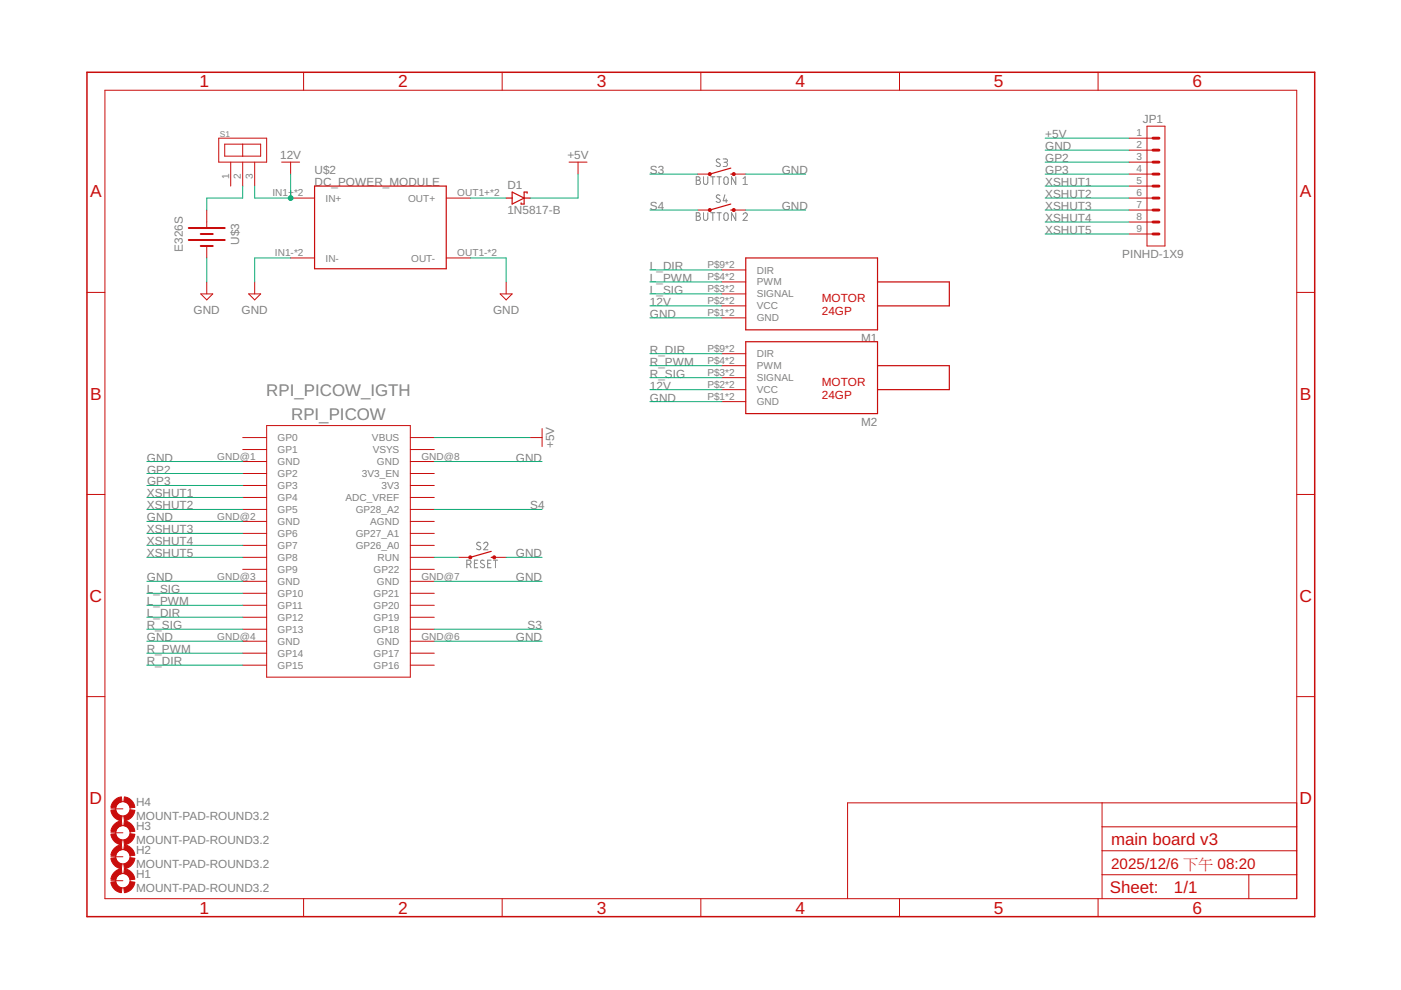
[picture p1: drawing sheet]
<svg xmlns="http://www.w3.org/2000/svg" width="297mm" height="210mm" viewBox="0 0 297 210" stroke-linecap="round" stroke-linejoin="round" font-family="sans-serif">
<g fill="none" stroke="#808080" stroke-width=".21">
<path d="M147.6 37.5h.5a.37 .37 0 0 1 .3 .4 .37 .37 0 0 1-.3 .3 .44 .44 0 0 1 .4 .5 .44 .44 0 0 1-.4 .4h-.5zM147.6 38.2h.5M149.2 37.5v1.2a.46 .46 0 0 0 .4 .4 .46 .46 0 0 0 .5-.4v-1.2M150.7 37.5h.9M151.1 37.5v1.6M152 37.5h.9M152.5 37.5v1.6M152.6 33.8a.41 .41 0 0 0-.5-.1 .41 .41 0 0 0-.1 .6l.5 .3a.41 .41 0 0 1 .1 .7 .41 .41 0 0 1-.6-.1l-.2-.1M153.3 33.7h.6a.36 .36 0 0 1 .3 .4 .36 .36 0 0 1-.3 .3h-.4M153.6 37.6l.3-.1 .4 .1 .1 1.1a.46 .46 0 0 1-.5 .4 .46 .46 0 0 1-.4-.4zM153.8 34.4a.44 .44 0 0 1 .4 .5 .44 .44 0 0 1-.4 .4h-.5M156 37.5v1.6l-.9-1.6v1.6"/>
<path d="M157.5 39.1h1M157.5 37.9l.5-.4v1.6M147.6 45.1h.5a.37 .37 0 0 1 .3 .4 .37 .37 0 0 1-.3 .3 .44 .44 0 0 1 .4 .5 .44 .44 0 0 1-.4 .4h-.5zM147.6 45.8h.5M149.2 45.1v1.2a.46 .46 0 0 0 .4 .4 .46 .46 0 0 0 .5-.4v-1.2M150.7 45.1h.9M151.1 45.1v1.6M152 45.1h.9M152.5 45.1v1.6M152.6 41.4a.41 .41 0 0 0-.5-.1 .41 .41 0 0 0-.1 .6l.5 .3a.41 .41 0 0 1 .1 .7 .41 .41 0 0 1-.6-.1l-.2-.1M153.6 45.3l.3-.2 .4 .2 .1 1a.46 .46 0 0 1-.5 .4 .46 .46 0 0 1-.4-.4zM153.7 41.3l-.4 1.3h.9"/>
<path d="M154 42.2v.7M156 45.1v1.6l-.9-1.6v1.6M157.5 45.5a.45 .45 0 0 1 .7-.4 .45 .45 0 0 1 .1 .7l-.8 .9h1M99 119.7h.4a.44 .44 0 0 0 .5-.5 .44 .44 0 0 0-.5-.4h-.4v1.6M99.5 119.7l.4 .7M100.6 119.5h.5M101.3 118.8h-.7v1.6h.7M101.9 115.1l-.6-.1-.2 .3 .1 .2 .5 .4a.4 .4 0 0 1 .1 .6 .4 .4 0 0 1-.6 0l-.2-.1M102.6 115.3a.44 .44 0 0 1 .6-.3 .44 .44 0 0 1 .1 .7l-.7 .9h.8M102.7 118.9l-.6-.1-.2 .3 .1 .3 .6 .3a.38 .38 0 0 1 .1 .5 .38 .38 0 0 1-.5 .2l-.4-.2M103.4 119.5h.5M104.1 118.8h-.7v1.6h.7"/>
<path d="M104.6 118.8h.9M105.1 118.8v1.6"/>
</g>
<g fill="none" stroke="#c90d0c" stroke-width=".21">
<path d="M22.2 19.1h252.7v171.4h-252.7zM64.4 15.3v3.8M106.5 15.3v3.8M148.6 15.3v3.8M190.7 15.3v3.8M232.8 15.3v3.8M46.4 29.3h10.1v5.1h-10.1zM47.6 30.6h7.7v2.5h-7.7zM48.9 34.4v5.1M51.5 30.6v2.5M51.5 34.4v5.1M54 34.4v5.1"/>
<path d="M59.7 34.4h3.8M61.6 34.4v2.5M120.6 34.4h3.9M122.6 34.4v2.5M148 36.9h2.5M155.6 36.9h2.5M239.4 34.4h5.1M239.4 29.3h5.1M239.4 36.9h5.1M239.4 31.8h5.1M239.4 39.5h5.1M243.2 26.8h3.8v25.4h-3.8z"/>
<path d="M43.8 44.5v3.8M43.8 52.2v2.5M43.8 59.8v2.5M54 59.8v2.5M61.6 42h5.1M61.6 54.7h5.1M94.6 42h5.1M94.6 54.7h5.1M107.3 59.8v2.5M148 44.5h2.5M153 59.8h5.1M153 57.2h5.1"/>
<path d="M155.6 44.5h2.5M239.4 42h5.1M239.4 44.5h5.1M239.4 47.1h5.1M239.4 49.6h5.1M18.4 62h3.8M42.6 62.3h2.5l-1.3 1.3zM52.7 62.3h2.6l-1.3 1.3zM106 62.3h2.6l-1.3 1.3zM153 62.3h5.1M153 64.9h5.1M153 67.4h5.1"/>
<path d="M153 77.5h5.1M153 75h5.1M274.9 62h3.8M51.5 92.8h5M51.5 95.3h5M51.5 97.9h5M56.5 90.2h30.5v53.4h-30.5zM87 92.8h5.1M87 95.3h5.1M87 97.9h5.1M112.4 92.8h2.5M114.9 90.9v3.8"/>
<path d="M153 80.1h5.1M153 82.6h5.1M153 85.2h5.1M18.4 104.8h3.8M51.5 100.4h5M51.5 102.9h5M51.5 105.5h5M51.5 108h5M51.5 113.1h5M51.5 115.6h5M51.5 118.2h5M51.5 110.6h5"/>
<path d="M87 100.4h5.1M87 102.9h5.1M87 105.5h5.1M87 108h5.1M87 113.1h5.1M87 115.6h5.1M87 118.2h5.1M87 110.6h5.1M97.2 118.2h2.5M104.8 118.2h2.5M274.9 104.8h3.8M51.5 120.7h5"/>
<path d="M51.5 125.8h5M51.5 128.3h5M51.5 130.9h5M51.5 133.4h5M51.5 138.5h5M51.5 123.3h5M51.5 136h5M87 120.7h5.1M87 125.8h5.1M87 128.3h5.1M87 130.9h5.1M87 133.4h5.1"/>
<path d="M87 138.5h5.1M87 123.3h5.1M87 136h5.1M18.4 147.7h3.8M51.5 141h5M87 141h5.1M274.9 147.7h3.8M23.5 176.6h2.6M23.5 171.5h2.6M233.7 170.2v20.3M233.7 175.3h41.2M274.9 170.2h-95.2v20.3"/>
<path d="M23.5 186.7h2.6M23.5 181.7h2.6M64.4 190.5v3.9M106.5 190.5v3.9M148.6 190.5v3.9M190.7 190.5v3.9M232.8 190.5v3.9M233.7 185.5h41.2M233.7 180.4h41.2M264.8 185.5v5"/>
<circle cx="26.1" cy="176.6" r="1.52"/>
<circle cx="26.1" cy="171.5" r="1.52"/>
<circle cx="26.1" cy="186.7" r="1.52"/>
<circle cx="26.1" cy="181.7" r="1.52"/>
</g>
<path d="M18.4 15.3h260.3v179.1h-260.3z" fill="none" stroke="#c90d0c" stroke-width=".32"/>
<g fill="none" stroke="#c90d0c" stroke-width=".25">
<path d="M66.7 39.5h27.9v17.5h-27.9zM154.9 36.9h.7M154.9 35.6l-4.4 1.3M107.3 42h1.3M108.6 40.7l2.5 1.3-2.5 1.3zM111.1 42h1.3M111.8 41v-.3h-.7v2.6h-.6v-.3M154.9 44.5h.7M154.9 43.3l-4.4 1.2M158.1 54.7h28v15.2h-28zM186.1 59.8h15.2v5.1h-15.2M158.1 72.5h28v15.2h-28z"/>
<path d="M186.1 77.5h15.2v5.1h-15.2M104.1 118.2h.7M104.1 116.9l-4.4 1.3"/>
</g>
<path d="M40 48.3h7.6M40 50.9h7.6M42.6 49.6h2.5M42.6 52.2h2.5" fill="none" stroke="#c90d0c" stroke-width=".42"/>
<g fill="#c90d0c" stroke="#c90d0c" stroke-width=".21">
<path d="M26.4 184.2a2.59 2.59 0 0 1 2.2 2.2l-1 .1-.5-.8-.9-.5z" fill-rule="evenodd"/>
<path d="M24.1 185.1l.6-.6 1-.3 .2 1-.9 .5-.5 .8-1-.1 .2-.6z" fill-rule="evenodd"/>
<path d="M23.5 187l1-.1 .3 .7a1.4 1.4 0 0 0 1.1 .7l-.2 1a2.52 2.52 0 0 1-2.2-2.3z" fill-rule="evenodd"/>
<path d="M26.2 188.3a1.51 1.51 0 0 0 1.4-1.4l1 .1a2.59 2.59 0 0 1-2.2 2.3z" fill-rule="evenodd"/>
<path d="M26.4 179.1a2.59 2.59 0 0 1 2.2 2.2l-1 .2-.5-.9-.9-.5z" fill-rule="evenodd"/>
<path d="M24.1 180l.6-.5 1-.4 .2 1-.9 .5-.5 .9-1-.2 .2-.6z" fill-rule="evenodd"/>
<path d="M23.5 182l1-.2 .3 .7a1.4 1.4 0 0 0 1.1 .7l-.2 1a2.52 2.52 0 0 1-2.2-2.2z" fill-rule="evenodd"/>
<path d="M26.2 183.2a1.51 1.51 0 0 0 1.4-1.4l1 .2a2.59 2.59 0 0 1-2.2 2.2z" fill-rule="evenodd"/>
<path d="M26.4 174a2.59 2.59 0 0 1 2.2 2.3l-1 .1-.5-.9-.9-.5z" fill-rule="evenodd"/>
<path d="M24.1 174.9l.6-.5 1-.4 .2 1-.9 .5-.5 .9-1-.1 .2-.7z" fill-rule="evenodd"/>
<path d="M23.5 176.9l1-.1 .3 .6a1.4 1.4 0 0 0 1.1 .7l-.2 1a2.52 2.52 0 0 1-2.2-2.2z" fill-rule="evenodd"/>
<path d="M26.2 178.1a1.51 1.51 0 0 0 1.4-1.3l1 .1a2.53 2.53 0 0 1-2.2 2.2z" fill-rule="evenodd"/>
<path d="M26.4 169a2.59 2.59 0 0 1 2.2 2.2l-1 .1-.5-.9-.9-.4z" fill-rule="evenodd"/>
<path d="M24.1 169.8l.6-.5 1-.3 .2 1-.9 .4-.5 .9-1-.1 .2-.6z" fill-rule="evenodd"/>
<path d="M23.5 171.8l1-.1 .3 .6a1.4 1.4 0 0 0 1.1 .7l-.2 1a2.52 2.52 0 0 1-2.2-2.2z" fill-rule="evenodd"/>
<path d="M26.2 173a1.51 1.51 0 0 0 1.4-1.3l1 .1a2.53 2.53 0 0 1-2.2 2.2z" fill-rule="evenodd"/>
<circle cx="99.7" cy="118.2" r=".33"/>
<circle cx="104.8" cy="118.2" r=".33"/>
<circle cx="150.5" cy="36.9" r=".33"/>
<circle cx="155.6" cy="36.9" r=".33"/>
<circle cx="150.5" cy="44.5" r=".33"/>
<circle cx="155.6" cy="44.5" r=".33"/>
</g>
<path d="M244.5 29.3h1.2M244.5 31.8h1.2M244.5 34.4h1.2M244.5 36.9h1.2M244.5 39.5h1.2M244.5 42h1.2M244.5 44.5h1.2M244.5 47.1h1.2M244.5 49.6h1.2" fill="none" stroke="#c90d0c" stroke-width=".61"/>
<g fill="none" stroke="#0dab76" stroke-width=".21">
<path d="M51.5 39.5v2.5h-7.7v2.5M61.6 36.9v5.1h-7.6v-2.5M122.6 36.9v5.1h-10.2M137.8 36.9h10.2M158.1 36.9h12.7M221.6 36.9h17.8M221.6 31.8h17.8M221.6 29.3h17.8M221.6 39.5h17.8M221.6 34.4h17.8M43.8 54.7v5.1M61.6 54.7h-7.6v5.1"/>
<path d="M99.7 54.7h7.6v5.1M99.7 42h7.6M137.8 44.5h10.2M137.8 59.8h15.2M137.8 57.2h15.2M158.1 44.5h12.7M221.6 44.5h17.8M221.6 42h17.8M221.6 47.1h17.8M221.6 49.6h17.8M137.8 67.4h15.2M137.8 64.9h15.2"/>
<path d="M137.8 62.3h15.2M137.8 77.5h15.2M137.8 75h15.2M31.1 97.9h20.4M92.1 97.9h22.8M92.1 92.8h20.3M137.8 85.2h15.2M137.8 82.6h15.2M137.8 80.1h15.2M31.1 110.6h20.4M31.1 118.2h20.4M31.1 108h20.4"/>
<path d="M31.1 105.5h20.4M31.1 113.1h20.4M31.1 115.6h20.4M31.1 102.9h20.4M31.1 100.4h20.4M92.1 118.2h5.1M92.1 108h22.8M107.3 118.2h7.6M31.1 123.3h20.4M31.1 136h20.4M31.1 133.4h20.4M31.1 128.3h20.4"/>
<path d="M31.1 130.9h20.4M31.1 125.8h20.4M31.1 138.5h20.4M92.1 123.3h22.8M92.1 136h22.8M92.1 133.4h22.8M31.1 141h20.4"/>
</g>
<circle cx="61.6" cy="42" r=".51" fill="#0dab76" stroke="#0dab76" stroke-width=".21"/>
<g font-size="3.7" fill="#c90d0c">
<text x="42.3" y="18.5">1</text>
<text x="84.4" y="18.5">2</text>
<text x="126.5" y="18.5">3</text>
<text x="168.6" y="18.5">4</text>
<text x="210.7" y="18.5">5</text>
<text x="252.9" y="18.5">6</text>
<text x="19.1" y="41.9">A</text>
<text x="275.6" y="41.9">A</text>
<text x="19.1" y="84.7">B</text>
<text x="275.6" y="84.7">B</text>
<text x="19" y="127.6">C</text>
<text x="275.5" y="127.6">C</text>
<text x="19" y="170.4">D</text>
<text x="275.5" y="170.4">D</text>
<text x="42.3" y="193.7">1</text>
<text x="84.4" y="193.7">2</text>
<text x="126.5" y="193.7">3</text>
<text x="168.6" y="193.7">4</text>
<text x="210.7" y="193.7">5</text>
<text x="252.9" y="193.7">6</text>
</g>
<g font-size="3.6" fill="#808080">
<text x="56.5" y="83.9">RPI_PICOW_IGTH</text>
<text x="61.7" y="89">RPI_PICOW</text>
</g>
<g font-size="3.6" fill="#c90d0c">
<text x="235.6" y="179.1">main board v3</text>
<text x="235.3" y="189.4">Sheet:</text>
<text x="248.9" y="189.3">1/1</text>
</g>
<text font-size="3.2" fill="#c90d0c" x="235.6" y="184.2">2025/12/6 下午 08:20</text>
<g font-size="2.5" fill="#808080">
<text x="221.6" y="29.3">+5V</text>
<text x="242.3" y="26">JP1</text>
<text x="59.4" y="33.6">12V</text>
<text x="120.3" y="33.6">+5V</text>
<text x="221.6" y="31.8">GND</text>
<text x="221.6" y="34.4">GP2</text>
<text x="66.7" y="39.5">DC_POWER_MODULE</text>
<text x="66.7" y="36.9">U$2</text>
<text x="107.6" y="40.1">D1</text>
<text x="137.8" y="36.9">S3</text>
<text x="165.7" y="36.9">GND</text>
<text x="221.6" y="39.5">XSHUT1</text>
<text x="221.6" y="42">XSHUT2</text>
<text x="221.6" y="36.9">GP3</text>
<text x="107.6" y="45.4">1N5817-B</text>
<text x="137.8" y="44.5">S4</text>
<text x="165.7" y="44.5">GND</text>
<text x="221.6" y="44.5">XSHUT3</text>
<text x="221.6" y="47.1">XSHUT4</text>
<text x="38.8" y="53.4" transform="rotate(-90 38.8 53.4)">E326S</text>
<text x="50.7" y="51.9" transform="rotate(-90 50.7 51.9)">U$3</text>
<text x="221.6" y="49.6">XSHUT5</text>
<text x="137.8" y="59.8">L_PWM</text>
<text x="137.8" y="57.2">L_DIR</text>
<text x="237.9" y="54.7">PINHD-1X9</text>
<text x="137.8" y="64.8">12V</text>
<text x="137.8" y="62.3">L_SIG</text>
<text x="41.1" y="66.6">GND</text>
<text x="51.2" y="66.6">GND</text>
<text x="104.5" y="66.6">GND</text>
<text x="137.8" y="67.4">GND</text>
<text x="137.8" y="77.5">R_PWM</text>
<text x="137.8" y="75">R_DIR</text>
<text x="182.6" y="72.5">M1</text>
<text x="137.8" y="82.6">12V</text>
<text x="137.8" y="80.1">R_SIG</text>
<text x="137.8" y="85.2">GND</text>
<text x="117.5" y="95" transform="rotate(-90 117.5 95)">+5V</text>
<text x="182.6" y="90.2">M2</text>
<text x="31.1" y="97.9">GND</text>
<text x="31.2" y="100.4">GP2</text>
<text x="109.4" y="97.9">GND</text>
<text x="31.1" y="105.5">XSHUT1</text>
<text x="31.2" y="102.9">GP3</text>
<text x="31.1" y="110.6">GND</text>
<text x="31.1" y="108">XSHUT2</text>
<text x="31.1" y="113.1">XSHUT3</text>
<text x="112.4" y="108">S4</text>
<text x="31.1" y="115.6">XSHUT4</text>
<text x="31.1" y="118.2">XSHUT5</text>
<text x="109.4" y="118.2">GND</text>
<text x="31.1" y="123.3">GND</text>
<text x="31.1" y="125.8">L_SIG</text>
<text x="109.4" y="123.3">GND</text>
<text x="31.1" y="128.3">L_PWM</text>
<text x="31.1" y="130.9">L_DIR</text>
<text x="31.1" y="135.9">GND</text>
<text x="31.1" y="133.4">R_SIG</text>
<text x="109.4" y="135.9">GND</text>
<text x="111.9" y="133.4">S3</text>
<text x="31.1" y="138.5">R_PWM</text>
<text x="31.1" y="141">R_DIR</text>
<text x="28.8" y="174">MOUNT-PAD-ROUND3.2</text>
<text x="28.8" y="170.9">H4</text>
<text x="28.8" y="179">MOUNT-PAD-ROUND3.2</text>
<text x="28.8" y="176">H3</text>
<text x="28.8" y="184.1">MOUNT-PAD-ROUND3.2</text>
<text x="28.8" y="181.1">H2</text>
<text x="28.8" y="189.2">MOUNT-PAD-ROUND3.2</text>
<text x="28.8" y="186.2">H1</text>
</g>
<g font-size="2.5" fill="#c90d0c">
<text x="174.2" y="64.1">MOTOR</text>
<text x="174.2" y="66.8">24GP</text>
<text x="174.2" y="81.9">MOTOR</text>
<text x="174.2" y="84.5">24GP</text>
</g>
<g font-size="2.1" fill="#808080">
<text x="240.9" y="28.9">1</text>
<text x="240.9" y="31.5">2</text>
<text x="240.9" y="34">3</text>
<text x="48.6" y="37.9" transform="rotate(-90 48.6 37.9)">1</text>
<text x="51.1" y="37.9" transform="rotate(-90 51.1 37.9)">2</text>
<text x="53.6" y="37.9" transform="rotate(-90 53.6 37.9)">3</text>
<text x="57.8" y="41.6">IN1+*2</text>
<text x="97" y="41.6">OUT1+*2</text>
<text x="240.9" y="36.6">4</text>
<text x="240.9" y="39.1">5</text>
<text x="240.9" y="41.6">6</text>
<text x="69" y="42.8">IN+</text>
<text x="86.5" y="42.8">OUT+</text>
<text x="240.9" y="44.2">7</text>
<text x="240.9" y="46.7">8</text>
<text x="240.9" y="49.3">9</text>
<text x="58.3" y="54.3">IN1-*2</text>
<text x="69" y="55.4">IN-</text>
<text x="87.2" y="55.5">OUT-</text>
<text x="97" y="54.3">OUT1-*2</text>
<text x="150" y="59.4">P$4*2</text>
<text x="150" y="56.9">P$9*2</text>
<text x="160.4" y="58">DIR</text>
<text x="150" y="62">P$3*2</text>
<text x="150" y="64.5">P$2*2</text>
<text x="160.4" y="63.1">SIGNAL</text>
<text x="160.4" y="65.6">VCC</text>
<text x="160.4" y="60.5">PWM</text>
<text x="150" y="67">P$1*2</text>
<text x="160.4" y="68.1">GND</text>
<text x="150" y="77.2">P$4*2</text>
<text x="150" y="74.6">P$9*2</text>
<text x="160.4" y="75.8">DIR</text>
<text x="150" y="79.7">P$3*2</text>
<text x="150" y="82.3">P$2*2</text>
<text x="160.4" y="80.8">SIGNAL</text>
<text x="160.4" y="83.4">VCC</text>
<text x="160.4" y="78.3">PWM</text>
<text x="150" y="84.8">P$1*2</text>
<text x="160.4" y="85.9">GND</text>
<text x="58.9" y="93.5">GP0</text>
<text x="78.9" y="93.5">VBUS</text>
<text x="46.1" y="97.5">GND@1</text>
<text x="58.9" y="96.1">GP1</text>
<text x="58.9" y="101.2">GP2</text>
<text x="58.9" y="98.6">GND</text>
<text x="76.7" y="101.2">3V3_EN</text>
<text x="79" y="96.1">VSYS</text>
<text x="79.9" y="98.6">GND</text>
<text x="89.3" y="97.5">GND@8</text>
<text x="58.9" y="103.7">GP3</text>
<text x="58.9" y="106.2">GP4</text>
<text x="73.3" y="106.2">ADC_VREF</text>
<text x="80.9" y="103.7">3V3</text>
<text x="46.1" y="110.2">GND@2</text>
<text x="58.9" y="108.8">GP5</text>
<text x="58.9" y="113.9">GP6</text>
<text x="58.9" y="111.3">GND</text>
<text x="75.4" y="113.9">GP27_A1</text>
<text x="75.4" y="108.8">GP28_A2</text>
<text x="78.5" y="111.3">AGND</text>
<text x="58.9" y="116.4">GP7</text>
<text x="58.9" y="118.9">GP8</text>
<text x="75.4" y="116.4">GP26_A0</text>
<text x="80" y="118.9">RUN</text>
<text x="46.1" y="122.9">GND@3</text>
<text x="58.9" y="121.5">GP9</text>
<text x="58.9" y="124">GND</text>
<text x="79.2" y="121.5">GP22</text>
<text x="79.9" y="124">GND</text>
<text x="89.3" y="122.9">GND@7</text>
<text x="58.9" y="126.6">GP10</text>
<text x="58.9" y="129.1">GP11</text>
<text x="58.9" y="131.6">GP12</text>
<text x="79.2" y="131.6">GP19</text>
<text x="79.2" y="129.1">GP20</text>
<text x="79.2" y="126.6">GP21</text>
<text x="46.1" y="135.6">GND@4</text>
<text x="58.9" y="134.2">GP13</text>
<text x="58.9" y="136.7">GND</text>
<text x="79.2" y="134.2">GP18</text>
<text x="79.9" y="136.7">GND</text>
<text x="89.3" y="135.6">GND@6</text>
<text x="58.9" y="139.2">GP14</text>
<text x="58.9" y="141.8">GP15</text>
<text x="79.2" y="141.8">GP16</text>
<text x="79.2" y="139.2">GP17</text>
</g>
<text font-size="1.8" fill="#808080" x="46.6" y="29">S1</text>
</svg>
